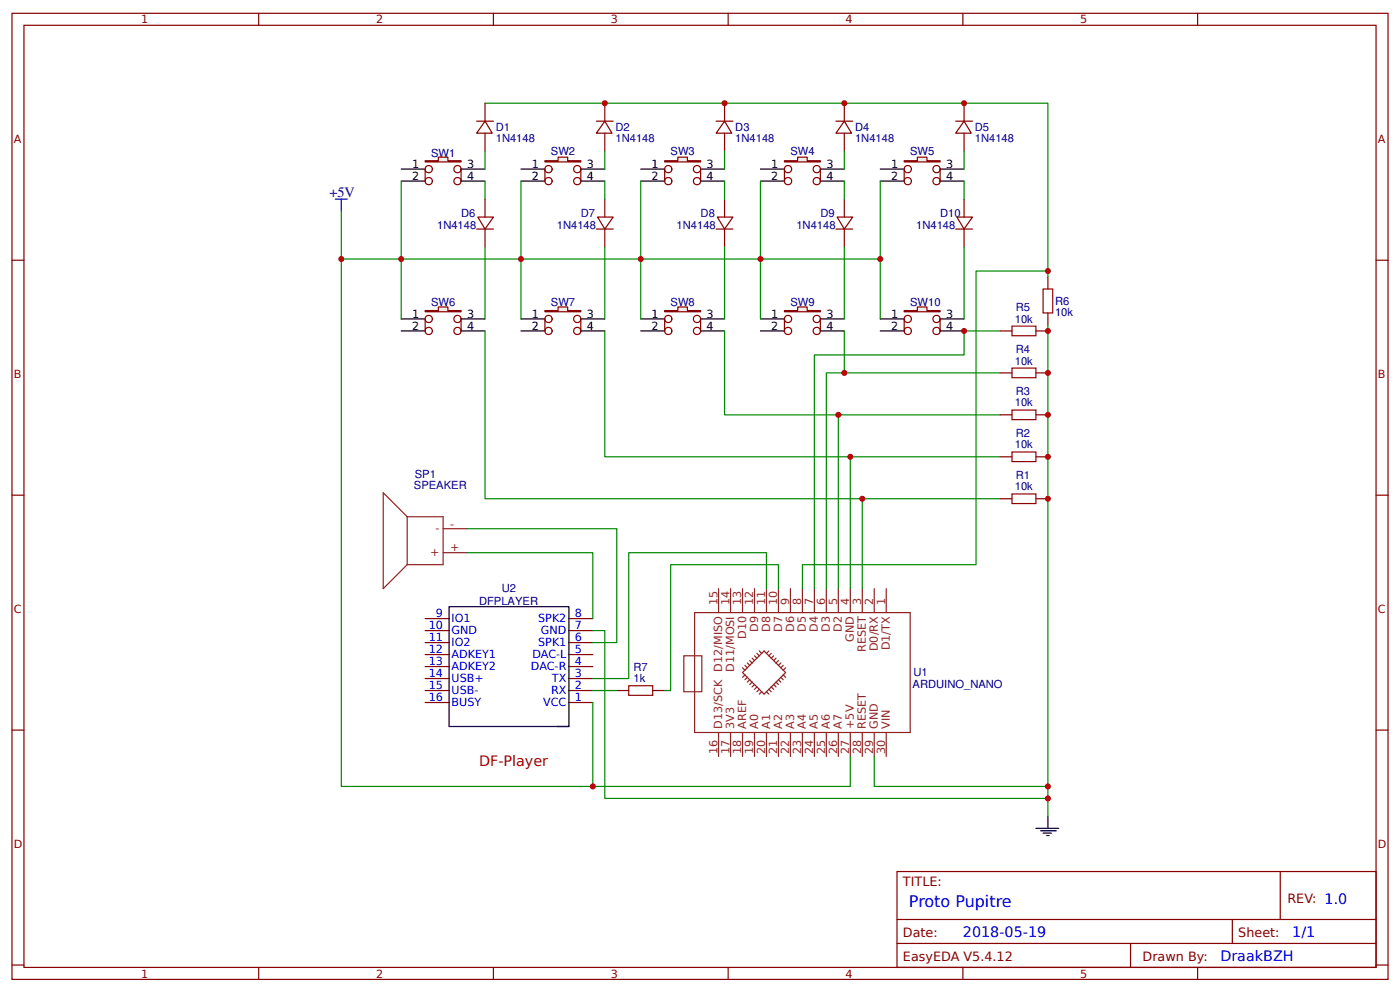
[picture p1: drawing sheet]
<svg xmlns="http://www.w3.org/2000/svg" width="309mm" height="219mm" viewBox="0 0 309 219" stroke-linecap="round" stroke-linejoin="round" font-family="sans-serif">
<g fill="none" stroke="#800" stroke-width=".26">
<path d="M2.6 2.9h304.1v213.3h-304.1zM5.3 5.6h298.7v207.9h-298.7zM57.1 2.9v2.7M109 2.9v2.7M160.9 2.9v2.7M212.7 2.9v2.7M264.6 2.9v2.7M2.6 57.4h2.7M304 57.4h2.7M2.6 109.3h2.7M304 109.3h2.7M2.6 161.2h2.7"/>
<path d="M304 161.2h2.7M198.2 192.4h105.8v21.1h-105.8zM282.8 192.4v10.6M2.6 213h2.7M57.1 213.5v2.7M109 213.5v2.7M160.9 213.5v2.7M198.2 203h105.8M198.2 208.3h105.8M212.7 213.5v2.7M249.8 208.3v5.2M264.6 213.5v2.7"/>
<path d="M272.3 203v5.3M304 213h2.7"/>
</g>
<path d="M88.6 37.3h5.3M88.6 40h5.3" fill="none" stroke="#000" stroke-width=".26"/>
<path d="M93.9 35.5h2.9v-.8h2.2v.8h2.9v.2h-8z" fill="#efefef" stroke="#800" stroke-width=".26"/>
<g fill="none" stroke="#800" stroke-width=".26">
<path d="M93.9 37.3v2.7M101.9 37.3v2.7"/>
<circle cx="94.7" cy="37.3" r=".8"/>
<circle cx="94.7" cy="40" r=".8"/>
<circle cx="101.1" cy="37.3" r=".8"/>
<circle cx="101.1" cy="40" r=".8"/>
</g>
<path d="M101.9 37.3h5.3M101.9 40h5.3M115.1 37.3h5.3M115.1 40h5.3" fill="none" stroke="#000" stroke-width=".26"/>
<path d="M120.4 35.5h2.9v-.8h2.1v.8h2.9v.2h-7.9z" fill="#efefef" stroke="#800" stroke-width=".26"/>
<g fill="none" stroke="#800" stroke-width=".26">
<path d="M120.4 37.3v2.7M128.3 37.3v2.7"/>
<circle cx="121.2" cy="37.3" r=".8"/>
<circle cx="121.2" cy="40" r=".8"/>
<circle cx="127.5" cy="40" r=".8"/>
<circle cx="127.5" cy="37.3" r=".8"/>
</g>
<path d="M128.3 37.3h5.3M128.3 40h5.3M141.6 37.3h5.2M141.6 40h5.2" fill="none" stroke="#000" stroke-width=".26"/>
<path d="M146.8 35.5h3v-.8h2.1v.8h2.9v.2h-8z" fill="#efefef" stroke="#800" stroke-width=".26"/>
<g fill="none" stroke="#800" stroke-width=".26">
<path d="M146.8 37.3v2.7M154.8 37.3v2.7"/>
<circle cx="147.6" cy="37.3" r=".8"/>
<circle cx="147.6" cy="40" r=".8"/>
<circle cx="154" cy="40" r=".8"/>
<circle cx="154" cy="37.3" r=".8"/>
</g>
<path d="M154.8 37.3h5.3M154.8 40h5.3M168 37.3h5.3M168 40h5.3" fill="none" stroke="#000" stroke-width=".26"/>
<path d="M173.3 35.5h2.9v-.8h2.1v.8h2.9v.2h-7.9z" fill="#efefef" stroke="#800" stroke-width=".26"/>
<g fill="none" stroke="#800" stroke-width=".26">
<path d="M173.3 37.3v2.7M181.2 37.3v2.7"/>
<circle cx="174.1" cy="40" r=".8"/>
<circle cx="174.1" cy="37.3" r=".8"/>
<circle cx="180.4" cy="37.3" r=".8"/>
<circle cx="180.4" cy="40" r=".8"/>
</g>
<path d="M181.2 37.3h5.3M181.2 40h5.3M194.5 37.3h5.3M194.5 40h5.3" fill="none" stroke="#000" stroke-width=".26"/>
<path d="M199.8 35.5h2.9v-.8h2.1v.8h2.9v.2h-7.9z" fill="#efefef" stroke="#800" stroke-width=".26"/>
<g fill="none" stroke="#800" stroke-width=".26">
<path d="M199.8 37.3v2.7M207.7 37.3v2.7"/>
<circle cx="200.5" cy="40" r=".8"/>
<circle cx="200.5" cy="37.3" r=".8"/>
<circle cx="206.9" cy="40" r=".8"/>
<circle cx="206.9" cy="37.3" r=".8"/>
</g>
<path d="M207.7 37.3h5.3M207.7 40h5.3M88.6 70.4h5.3M88.6 73.1h5.3" fill="none" stroke="#000" stroke-width=".26"/>
<path d="M93.9 68.6h2.9v-.8h2.2v.8h2.9v.2h-8z" fill="#efefef" stroke="#800" stroke-width=".26"/>
<g fill="none" stroke="#800" stroke-width=".26">
<path d="M93.9 70.4v2.7M101.9 70.4v2.7"/>
<circle cx="94.7" cy="70.4" r=".8"/>
<circle cx="94.7" cy="73.1" r=".8"/>
<circle cx="101.1" cy="73.1" r=".8"/>
<circle cx="101.1" cy="70.4" r=".8"/>
</g>
<path d="M101.9 70.4h5.3M101.9 73.1h5.3M115.1 70.4h5.3M115.1 73.1h5.3" fill="none" stroke="#000" stroke-width=".26"/>
<path d="M120.4 68.6h2.9v-.8h2.1v.8h2.9v.2h-7.9z" fill="#efefef" stroke="#800" stroke-width=".26"/>
<g fill="none" stroke="#800" stroke-width=".26">
<path d="M120.4 70.4v2.7M128.3 70.4v2.7"/>
<circle cx="121.2" cy="70.4" r=".8"/>
<circle cx="121.2" cy="73.1" r=".8"/>
<circle cx="127.5" cy="73.1" r=".8"/>
<circle cx="127.5" cy="70.4" r=".8"/>
</g>
<path d="M128.3 70.4h5.3M128.3 73.1h5.3M141.6 70.4h5.2M141.6 73.1h5.2" fill="none" stroke="#000" stroke-width=".26"/>
<path d="M146.8 68.6h3v-.8h2.1v.8h2.9v.2h-8z" fill="#efefef" stroke="#800" stroke-width=".26"/>
<g fill="none" stroke="#800" stroke-width=".26">
<path d="M146.8 70.4v2.7M154.8 70.4v2.7"/>
<circle cx="147.6" cy="70.4" r=".8"/>
<circle cx="147.6" cy="73.1" r=".8"/>
<circle cx="154" cy="70.4" r=".8"/>
<circle cx="154" cy="73.1" r=".8"/>
</g>
<path d="M154.8 70.4h5.3M154.8 73.1h5.3M168 70.4h5.3M168 73.1h5.3" fill="none" stroke="#000" stroke-width=".26"/>
<path d="M173.3 68.6h2.9v-.8h2.1v.8h2.9v.2h-7.9z" fill="#efefef" stroke="#800" stroke-width=".26"/>
<g fill="none" stroke="#800" stroke-width=".26">
<path d="M173.3 70.4v2.7M181.2 70.4v2.7"/>
<circle cx="174.1" cy="70.4" r=".8"/>
<circle cx="174.1" cy="73.1" r=".8"/>
<circle cx="180.4" cy="70.4" r=".8"/>
<circle cx="180.4" cy="73.1" r=".8"/>
</g>
<path d="M181.2 70.4h5.3M181.2 73.1h5.3M194.5 70.4h5.3M194.5 73.1h5.3" fill="none" stroke="#000" stroke-width=".26"/>
<path d="M199.8 68.6h2.9v-.8h2.1v.8h2.9v.2h-7.9z" fill="#efefef" stroke="#800" stroke-width=".26"/>
<g fill="none" stroke="#800" stroke-width=".26">
<path d="M105.3 26.7h3.7M107.2 26.7l1.5 2.7h-3.4zM107.2 22.8v3.9M107.2 29.4v4M131.8 26.7h3.7M133.6 26.7l1.6 2.7h-3.4zM133.6 22.8v3.9M133.6 29.4v4M158.2 26.7h3.7M160.1 26.7l1.6 2.7h-3.5zM160.1 22.8v3.9M160.1 29.4v4"/>
<path d="M184.7 26.7h3.7M186.5 26.7l1.6 2.7h-3.4zM186.5 22.8v3.9M186.5 29.4v4M211.1 26.7h3.7M213 26.7l1.6 2.7h-3.5zM213 22.8v3.9M213 29.4v4M105.3 50.6h3.7M105.6 47.9h3.4l-1.8 2.7zM107.2 43.9v4M107.2 50.6v3.9"/>
<path d="M131.8 50.6h3.7M132 47.9h3.5l-1.9 2.7zM133.6 43.9v4M133.6 50.6v3.9M158.2 50.6h3.7M158.5 47.9h3.4l-1.8 2.7zM160.1 43.9v4M160.1 50.6v3.9M184.7 50.6h3.7M184.9 47.9h3.5l-1.9 2.7zM186.5 43.9v4M186.5 50.6v3.9"/>
<path d="M211.1 50.6h3.7M211.4 47.9h3.4l-1.8 2.7zM213 43.9v4M213 50.6v3.9M199.8 70.4v2.7M207.7 70.4v2.7M220.9 73.1h2.7M228.9 73.1h2.6M231.5 61.1v2.7M231.5 69.1v2.6M220.9 91.6h2.7M220.9 82.3h2.7"/>
<path d="M228.9 91.6h2.6M228.9 82.3h2.6M220.9 110.1h2.7M220.9 100.8h2.7M228.9 110.1h2.6M228.9 100.8h2.6M93.9 139.2h5.3M93.9 136.6h5.3M125.7 139.2h5.3M125.7 136.6h5.3M93.9 155.1h5.3M93.9 152.4h5.3"/>
<path d="M93.9 149.8h5.3M93.9 147.1h5.3M93.9 144.5h5.3M93.9 141.8h5.3M125.7 155.1h5.3M125.7 152.4h5.3M125.7 149.8h5.3M125.7 147.1h5.3M125.7 144.5h5.3M125.7 141.8h5.3M136.3 152.4h2.6M144.2 152.4h2.6"/>
<circle cx="200.5" cy="70.4" r=".8"/>
<circle cx="200.5" cy="73.1" r=".8"/>
<circle cx="206.9" cy="70.4" r=".8"/>
<circle cx="206.9" cy="73.1" r=".8"/>
</g>
<path d="M207.7 70.4h5.3M207.7 73.1h5.3M123 160.4h2.7v-26.5h-26.5v26.5h26.5M228.9 182.9h5M229.9 183.4h3.5M230.5 183.9h1.8M231.2 184.4h.6M231.5 180.2v2.7" fill="none" stroke="#000" stroke-width=".26"/>
<path d="M74.1 43.9h2.6M75.4 43.9v2.7" fill="none" stroke="#00f" stroke-width=".26"/>
<g fill="none" stroke="#080" stroke-width=".26">
<path d="M88.6 40v17.2h-13.2v-10.6M107.2 22.8h124.3v38.3M107.2 33.4v3.9M107.2 40v3.9M115.1 40v30.4M133.6 33.4v3.9M133.6 40v3.9M141.6 40v30.4M160.1 33.4v3.9M160.1 40v3.9M168 40v30.4M186.5 33.4v3.9"/>
<path d="M186.5 40v3.9M194.5 40v17.2h-105.9v13.2M213 33.4v3.9M213 40v3.9M75.4 57.2v116.4h112.5v-6.6M107.2 54.5v15.9M133.6 54.5v15.9M160.1 54.5v15.9M186.5 54.5v15.9M194.5 57.2v13.2M213 54.5v15.9M231.5 59.8h-15.9v64.8h-38.3v5.3"/>
<path d="M107.2 73.1v37h113.7M133.6 73.1v27.7h87.3M160.1 73.1v18.5h60.8M186.5 73.1v9.2h34.4M220.9 73.1h-7.9v5.2h-33.1v51.6M231.5 71.7v108.5M185.2 91.6v38.3M186.5 82.3h-3.9v47.6M103.2 116.7h33.1v25.1h-5.3M187.9 100.8v29.1M190.5 110.1v19.8M103.2 122h27.8v14.6"/>
<path d="M131 139.2h2.6v37h97.9M169.3 129.9v-7.9h-30.4v27.8h-7.9M172 129.9v-5.3h-23.8v27.8h-1.4M131 155.1v18.5M131 152.4h5.3M193.1 167v6.6h38.4"/>
</g>
<path d="M223.6 72h5.3v2.1h-5.3zM230.5 63.8h2.1v5.3h-2.1zM223.6 99.8h5.3v2.1h-5.3zM223.6 90.5h5.3v2.1h-5.3zM223.6 81.3h5.3v2.1h-5.3zM223.6 109h5.3v2.2h-5.3zM138.9 151.4h5.3v2.1h-5.3z" fill="none" stroke="#a00000" stroke-width=".26"/>
<g fill="none" stroke="#8d2323" stroke-width=".26">
<path d="M90 114.1h7.9v10.5h-7.9M90 114.1v10.5M90 114.1l-5.3-5.3v21.1l5.3-5.3M97.9 116.7h5.3M97.9 122h5.3M153.5 135.2h47.6v26.5h-47.6zM158.7 129.9v5.3M161.4 129.9v5.3M164 129.9v5.3M166.7 129.9v5.3M169.3 129.9v5.3M172 129.9v5.3"/>
<path d="M174.6 129.9v5.3M177.3 129.9v5.3M179.9 129.9v5.3M182.6 129.9v5.3M185.2 129.9v5.3M187.9 129.9v5.3M190.5 129.9v5.3M193.1 129.9v5.3M195.8 129.9v5.3M151.1 144.8h3.9v7.9h-3.9zM164 147.4l.6 .5M164.6 149l-.6 .5"/>
<path d="M164.6 146.9l.5 .5M165.1 149.5l-.5 .5M165.1 146.3l.5 .6M165.6 150l-.5 .6M165.6 145.8l.6 .5M166.2 150.6l-.6 .5M166.2 145.3l.5 .5M166.7 151.1l-.5 .5M166.7 144.8l.5 .5M167.2 151.6l-.5 .6M167.2 144.2l.5 .6M167.7 152.2l-.5 .5"/>
<path d="M167.7 143.7l.6 .5M168.3 152.7l-.6 .5M168.8 143.7l4.8 4.8-4.8 4.7-4.8-4.7zM169.3 152.7l.6 .5M169.9 143.7l-.6 .5M169.9 152.2l.5 .5M170.4 144.2l-.5 .6M170.4 151.6l.5 .6M170.9 144.8l-.5 .5M170.9 151.1l.5 .5M171.4 145.3l-.5 .5M171.4 150.6l.6 .5"/>
<path d="M172 145.8l-.6 .5M172 150l.5 .6M172.5 146.3l-.5 .6M172.5 149.5l.5 .5M173 146.9l-.5 .5M173 149l.6 .5M173.6 147.4l-.6 .5M158.7 161.7v5.3M161.4 161.7v5.3M164 161.7v5.3M166.7 161.7v5.3M169.3 161.7v5.3"/>
<path d="M172 161.7v5.3M174.6 161.7v5.3M177.3 161.7v5.3M179.9 161.7v5.3M182.6 161.7v5.3M185.2 161.7v5.3M187.9 161.7v5.3M190.5 161.7v5.3M193.1 161.7v5.3M195.8 161.7v5.3"/>
</g>
<g fill="#c00">
<circle cx="231.5" cy="176.2" r=".66"/>
<circle cx="131" cy="173.6" r=".66"/>
<circle cx="213" cy="73.1" r=".66"/>
<circle cx="185.2" cy="91.6" r=".66"/>
<circle cx="190.5" cy="110.1" r=".66"/>
<circle cx="231.5" cy="100.8" r=".66"/>
<circle cx="231.5" cy="91.6" r=".66"/>
<circle cx="231.5" cy="82.3" r=".66"/>
<circle cx="231.5" cy="73.1" r=".66"/>
<circle cx="115.1" cy="57.2" r=".66"/>
<circle cx="168" cy="57.2" r=".66"/>
<circle cx="88.6" cy="57.2" r=".66"/>
<circle cx="194.5" cy="57.2" r=".66"/>
<circle cx="141.6" cy="57.2" r=".66"/>
<circle cx="133.6" cy="22.8" r=".66"/>
<circle cx="160.1" cy="22.8" r=".66"/>
<circle cx="186.5" cy="22.8" r=".66"/>
<circle cx="213" cy="22.8" r=".66"/>
<circle cx="231.5" cy="110.1" r=".66"/>
<circle cx="187.9" cy="100.8" r=".66"/>
<circle cx="186.5" cy="82.3" r=".66"/>
<circle cx="231.5" cy="59.8" r=".66"/>
<circle cx="75.4" cy="57.2" r=".66"/>
<circle cx="231.5" cy="173.6" r=".66"/>
</g>
<text font-size="3.5" fill="#00f" x="200.8" y="200.3">Proto Pupitre</text>
<text font-size="3.2" fill="#000080" x="72.8" y="43.4">+5V</text>
<text font-size="3.2" fill="#c00" x="105.8" y="169">DF-Player</text>
<g font-size="3.2" fill="#00f">
<text x="212.7" y="206.9">2018-05-19</text>
<text x="285.5" y="206.9">1/1</text>
<text x="269.6" y="212.2">DraakBZH</text>
</g>
<g font-size="2.8" fill="#800">
<text x="199.5" y="195.6">TITLE:</text>
<text x="284.4" y="199.3">REV: 1.0</text>
<text x="199.5" y="206.9">Date:</text>
<text x="273.6" y="206.9">Sheet:</text>
<text x="199.5" y="212.2">EasyEDA V5.4.12</text>
<text x="252.4" y="212.2">Drawn By:</text>
</g>
<g font-size="2.5" fill="#800">
<text x="31.2" y="5.2">1</text>
<text x="83.1" y="5.2">2</text>
<text x="134.9" y="5.2">3</text>
<text x="186.8" y="5.2">4</text>
<text x="238.7" y="5.2">5</text>
<text x="3" y="31.5">A</text>
<text x="304.4" y="31.5">A</text>
<text x="3" y="83.4">B</text>
<text x="304.4" y="83.4">B</text>
<text x="3" y="135.2">C</text>
<text x="304.4" y="135.2">C</text>
<text x="3" y="187.1">D</text>
<text x="304.4" y="187.1">D</text>
<text x="31.2" y="215.8">1</text>
<text x="83.1" y="215.8">2</text>
<text x="134.9" y="215.8">3</text>
<text x="186.8" y="215.8">4</text>
<text x="238.7" y="215.8">5</text>
</g>
<g font-size="2.5" fill="#000080">
<text x="109.5" y="29">D1</text>
<text x="136" y="29">D2</text>
<text x="162.5" y="29">D3</text>
<text x="188.9" y="29">D4</text>
<text x="215.4" y="29">D5</text>
<text x="95.2" y="34.6">SW1</text>
<text x="109.5" y="31.4">1N4148</text>
<text x="121.7" y="34.3">SW2</text>
<text x="136" y="31.4">1N4148</text>
<text x="148.2" y="34.3">SW3</text>
<text x="162.5" y="31.4">1N4148</text>
<text x="174.6" y="34.3">SW4</text>
<text x="188.9" y="31.4">1N4148</text>
<text x="201.1" y="34.3">SW5</text>
<text x="215.4" y="31.4">1N4148</text>
<text x="101.9" y="47.9">D6</text>
<text x="128.3" y="47.9">D7</text>
<text x="154.8" y="47.9">D8</text>
<text x="181.2" y="47.9">D9</text>
<text x="207.7" y="47.9">D10</text>
<text x="96.6" y="50.5">1N4148</text>
<text x="123" y="50.5">1N4148</text>
<text x="149.5" y="50.5">1N4148</text>
<text x="175.9" y="50.5">1N4148</text>
<text x="202.4" y="50.5">1N4148</text>
<text x="95.2" y="67.4">SW6</text>
<text x="121.7" y="67.4">SW7</text>
<text x="148.2" y="67.4">SW8</text>
<text x="174.6" y="67.4">SW9</text>
<text x="201.1" y="67.4">SW10</text>
<text x="224.2" y="71.2">10k</text>
<text x="224.4" y="68.7">R5</text>
<text x="233.1" y="69.7">10k</text>
<text x="233.1" y="67.3">R6</text>
<text x="224.4" y="78">R4</text>
<text x="224.2" y="80.5">10k</text>
<text x="224.2" y="89.7">10k</text>
<text x="224.4" y="87.2">R3</text>
<text x="224.2" y="99">10k</text>
<text x="224.4" y="96.5">R2</text>
<text x="91.4" y="108">SPEAKER</text>
<text x="91.7" y="105.5">SP1</text>
<text x="224.4" y="105.8">R1</text>
<text x="224.2" y="108.2">10k</text>
<text x="110.9" y="130.7">U2</text>
<text x="105.8" y="133.6">DFPLAYER</text>
<text x="140" y="148.2">R7</text>
<text x="201.8" y="149.3">U1</text>
<text x="140" y="150.6">1k</text>
<text x="201.6" y="151.8">ARDUINO_NANO</text>
</g>
<g font-size="2.5">
<text x="91" y="37.1">1</text>
<text x="91" y="39.7">2</text>
<text x="103.2" y="37.1">3</text>
<text x="103.2" y="39.7">4</text>
<text x="117.5" y="37.1">1</text>
<text x="117.5" y="39.7">2</text>
<text x="129.6" y="37.1">3</text>
<text x="129.6" y="39.7">4</text>
<text x="143.9" y="37.1">1</text>
<text x="143.9" y="39.7">2</text>
<text x="156.1" y="37.1">3</text>
<text x="156.1" y="39.7">4</text>
<text x="170.4" y="37.1">1</text>
<text x="170.4" y="39.7">2</text>
<text x="182.6" y="37.1">3</text>
<text x="182.6" y="39.7">4</text>
<text x="196.9" y="37.1">1</text>
<text x="196.9" y="39.7">2</text>
<text x="209" y="37.1">3</text>
<text x="209" y="39.7">4</text>
<text x="91" y="70.1">1</text>
<text x="103.2" y="70.1">3</text>
<text x="117.5" y="70.1">1</text>
<text x="129.6" y="70.1">3</text>
<text x="143.9" y="70.1">1</text>
<text x="156.1" y="70.1">3</text>
<text x="170.4" y="70.1">1</text>
<text x="182.6" y="70.1">3</text>
<text x="196.9" y="70.1">1</text>
<text x="209" y="70.1">3</text>
<text x="91" y="72.8">2</text>
<text x="103.2" y="72.8">4</text>
<text x="117.5" y="72.8">2</text>
<text x="129.6" y="72.8">4</text>
<text x="143.9" y="72.8">2</text>
<text x="156.1" y="72.8">4</text>
<text x="170.4" y="72.8">2</text>
<text x="182.6" y="72.8">4</text>
<text x="196.9" y="72.8">2</text>
<text x="209" y="72.8">4</text>
</g>
<g font-size="2.5" fill="#8d2323">
<text x="96.2" y="117.5">-</text>
<text x="99.5" y="116.4">-</text>
<text x="95" y="122.8">+</text>
<text x="99.5" y="121.7">+</text>
<text x="158.5" y="133.6" transform="rotate(-90 158.5 133.6)">15</text>
<text x="161.1" y="133.6" transform="rotate(-90 161.1 133.6)">14</text>
<text x="163.8" y="133.6" transform="rotate(-90 163.8 133.6)">13</text>
<text x="166.4" y="133.6" transform="rotate(-90 166.4 133.6)">12</text>
<text x="169.1" y="133.6" transform="rotate(-90 169.1 133.6)">11</text>
<text x="171.7" y="133.6" transform="rotate(-90 171.7 133.6)">10</text>
<text x="174.4" y="133.6" transform="rotate(-90 174.4 133.6)">9</text>
<text x="177" y="133.6" transform="rotate(-90 177 133.6)">8</text>
<text x="179.7" y="133.6" transform="rotate(-90 179.7 133.6)">7</text>
<text x="182.3" y="133.6" transform="rotate(-90 182.3 133.6)">6</text>
<text x="184.9" y="133.6" transform="rotate(-90 184.9 133.6)">5</text>
<text x="187.6" y="133.6" transform="rotate(-90 187.6 133.6)">4</text>
<text x="190.2" y="133.6" transform="rotate(-90 190.2 133.6)">3</text>
<text x="192.9" y="133.6" transform="rotate(-90 192.9 133.6)">2</text>
<text x="195.5" y="133.6" transform="rotate(-90 195.5 133.6)">1</text>
<text x="164.8" y="141.1" transform="rotate(-90 164.8 141.1)">D10</text>
<text x="167.5" y="139.5" transform="rotate(-90 167.5 139.5)">D9</text>
<text x="170.1" y="139.5" transform="rotate(-90 170.1 139.5)">D8</text>
<text x="172.8" y="139.5" transform="rotate(-90 172.8 139.5)">D7</text>
<text x="175.4" y="139.5" transform="rotate(-90 175.4 139.5)">D6</text>
<text x="178.1" y="139.5" transform="rotate(-90 178.1 139.5)">D5</text>
<text x="180.7" y="139.5" transform="rotate(-90 180.7 139.5)">D4</text>
<text x="183.4" y="139.5" transform="rotate(-90 183.4 139.5)">D3</text>
<text x="186" y="139.5" transform="rotate(-90 186 139.5)">D2</text>
<text x="188.6" y="141.7" transform="rotate(-90 188.6 141.7)">GND</text>
<text x="191.3" y="143.9" transform="rotate(-90 191.3 143.9)">RESET</text>
<text x="193.9" y="143.7" transform="rotate(-90 193.9 143.7)">D0/RX</text>
<text x="196.6" y="143.5" transform="rotate(-90 196.6 143.5)">D1/TX</text>
<text x="159.5" y="148.3" transform="rotate(-90 159.5 148.3)">D12/MISO</text>
<text x="162.2" y="148.3" transform="rotate(-90 162.2 148.3)">D11/MOSI</text>
<text x="159.5" y="160.9" transform="rotate(-90 159.5 160.9)">D13/SCK</text>
<text x="162.2" y="160.9" transform="rotate(-90 162.2 160.9)">3V3</text>
<text x="164.8" y="160.9" transform="rotate(-90 164.8 160.9)">AREF</text>
<text x="167.5" y="160.9" transform="rotate(-90 167.5 160.9)">A0</text>
<text x="170.1" y="160.9" transform="rotate(-90 170.1 160.9)">A1</text>
<text x="172.8" y="160.9" transform="rotate(-90 172.8 160.9)">A2</text>
<text x="175.4" y="160.9" transform="rotate(-90 175.4 160.9)">A3</text>
<text x="178.1" y="160.9" transform="rotate(-90 178.1 160.9)">A4</text>
<text x="180.7" y="160.9" transform="rotate(-90 180.7 160.9)">A5</text>
<text x="183.4" y="160.9" transform="rotate(-90 183.4 160.9)">A6</text>
<text x="186" y="160.9" transform="rotate(-90 186 160.9)">A7</text>
<text x="188.6" y="160.9" transform="rotate(-90 188.6 160.9)">+5V</text>
<text x="191.3" y="160.9" transform="rotate(-90 191.3 160.9)">RESET</text>
<text x="193.9" y="160.9" transform="rotate(-90 193.9 160.9)">GND</text>
<text x="196.6" y="160.9" transform="rotate(-90 196.6 160.9)">VIN</text>
<text x="158.5" y="166.4" transform="rotate(-90 158.5 166.4)">16</text>
<text x="161.1" y="166.4" transform="rotate(-90 161.1 166.4)">17</text>
<text x="163.8" y="166.4" transform="rotate(-90 163.8 166.4)">18</text>
<text x="166.4" y="166.4" transform="rotate(-90 166.4 166.4)">19</text>
<text x="169.1" y="166.4" transform="rotate(-90 169.1 166.4)">20</text>
<text x="171.7" y="166.4" transform="rotate(-90 171.7 166.4)">21</text>
<text x="174.4" y="166.4" transform="rotate(-90 174.4 166.4)">22</text>
<text x="177" y="166.4" transform="rotate(-90 177 166.4)">23</text>
<text x="179.7" y="166.4" transform="rotate(-90 179.7 166.4)">24</text>
<text x="182.3" y="166.4" transform="rotate(-90 182.3 166.4)">25</text>
<text x="184.9" y="166.4" transform="rotate(-90 184.9 166.4)">26</text>
<text x="187.6" y="166.4" transform="rotate(-90 187.6 166.4)">27</text>
<text x="190.2" y="166.4" transform="rotate(-90 190.2 166.4)">28</text>
<text x="192.9" y="166.4" transform="rotate(-90 192.9 166.4)">29</text>
<text x="195.5" y="166.4" transform="rotate(-90 195.5 166.4)">30</text>
</g>
<g font-size="2.5" fill="#00f">
<text x="96.3" y="136.3">9</text>
<text x="99.7" y="137.3">IO1</text>
<text x="118.9" y="137.3">SPK2</text>
<text x="127" y="136.3">8</text>
<text x="94.8" y="138.9">10</text>
<text x="94.8" y="141.6">11</text>
<text x="99.7" y="140">GND</text>
<text x="99.7" y="142.6">IO2</text>
<text x="118.9" y="142.6">SPK1</text>
<text x="119.5" y="140">GND</text>
<text x="127" y="141.6">6</text>
<text x="127" y="138.9">7</text>
<text x="94.8" y="144.2">12</text>
<text x="94.8" y="146.9">13</text>
<text x="94.8" y="149.5">14</text>
<text x="99.7" y="145.3">ADKEY1</text>
<text x="99.7" y="147.9">ADKEY2</text>
<text x="117.3" y="147.9">DAC-R</text>
<text x="117.7" y="145.3">DAC-L</text>
<text x="127" y="149.5">3</text>
<text x="127" y="146.9">4</text>
<text x="127" y="144.2">5</text>
<text x="94.8" y="152.2">15</text>
<text x="94.8" y="154.8">16</text>
<text x="99.7" y="150.6">USB+</text>
<text x="99.7" y="153.2">USB-</text>
<text x="99.7" y="155.9">BUSY</text>
<text x="120" y="155.9">VCC</text>
<text x="121.7" y="153.2">RX</text>
<text x="121.9" y="150.6">TX</text>
<text x="127" y="154.8">1</text>
<text x="127" y="152.2">2</text>
</g>
</svg>
